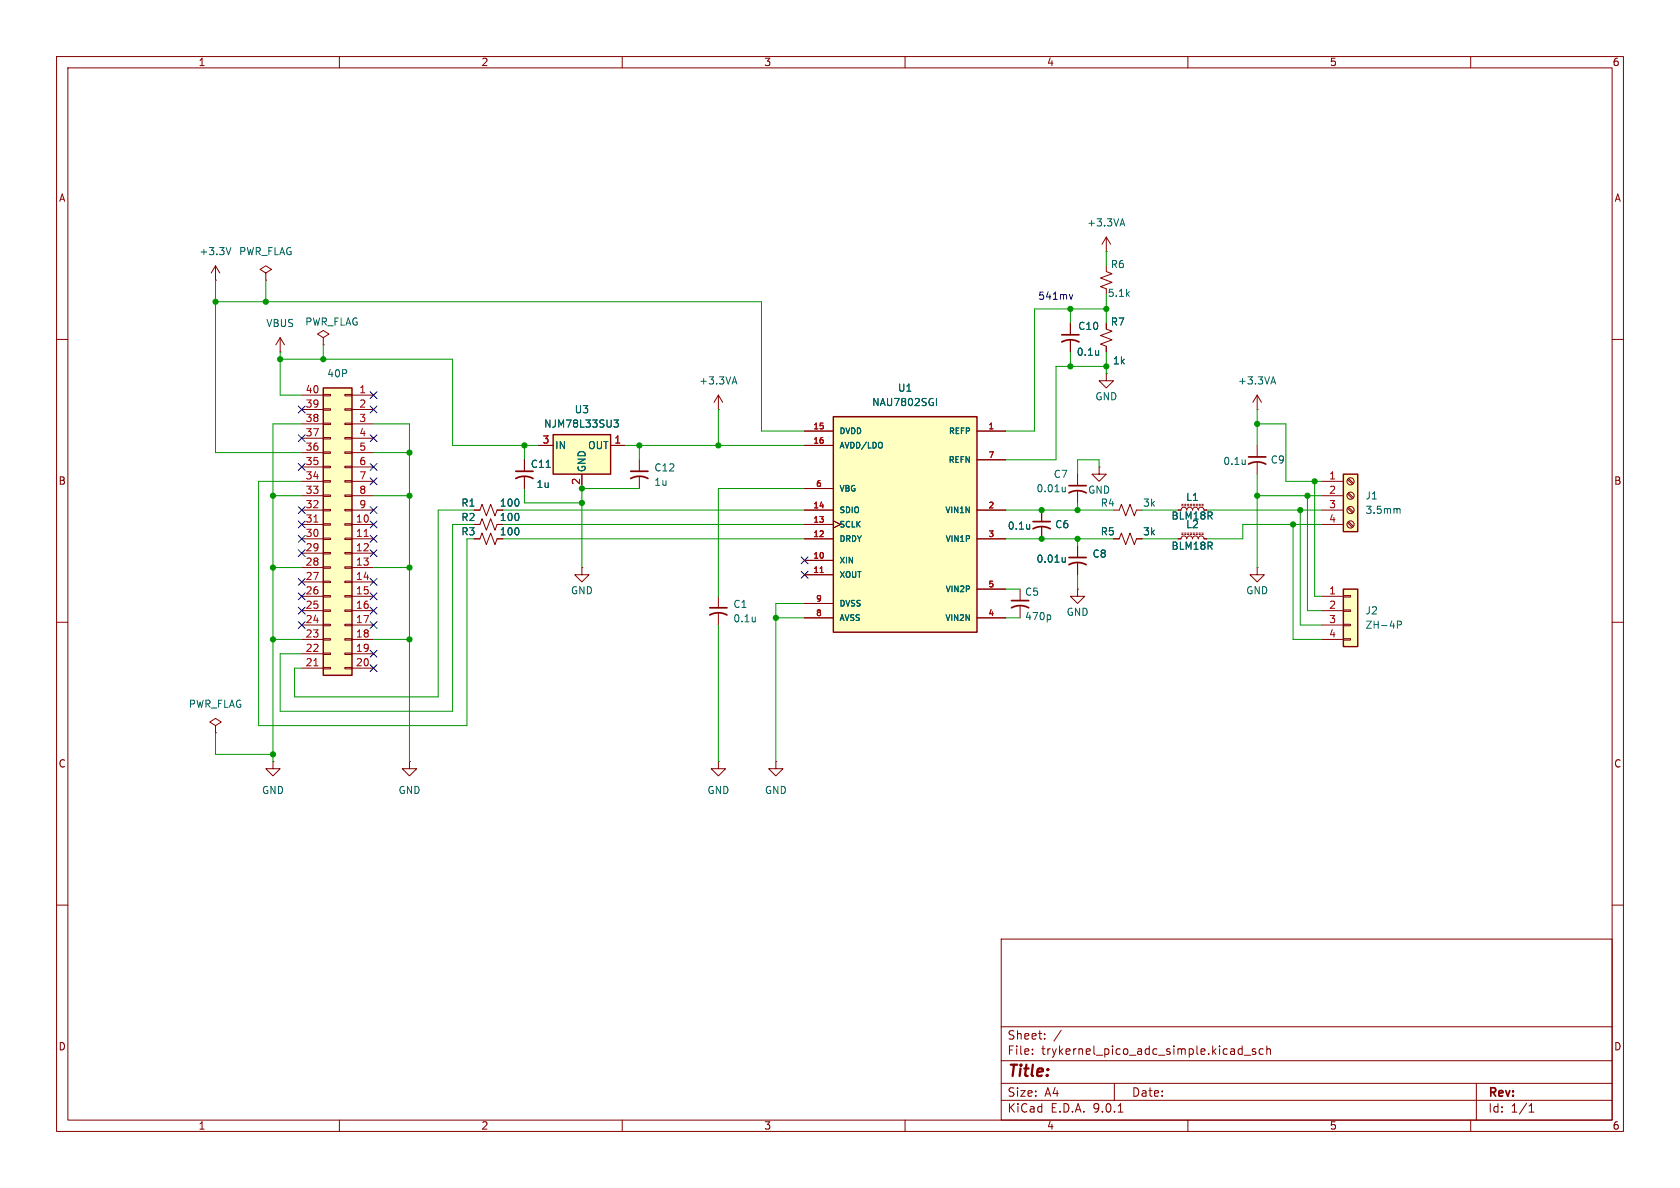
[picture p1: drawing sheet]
<svg xmlns="http://www.w3.org/2000/svg" width="297mm" height="210mm" viewBox="0 0 297 210" stroke-linecap="round" stroke-linejoin="round" font-family="sans-serif">
<g fill="none" stroke="#840000" stroke-width=".18">
<path d="M10 10h277v190h-277zM12 12h273v186h-273zM60 10v2M110 10v2M160 10v2M210 10v2M260 10v2M10 60h2M285 60h2M10 110h2M285 110h2M48.3 134.6v1.3h1.2l-1.2 1.3-1.3-1.3h1.3"/>
<path d="M48.3 134.6h.1M10 160h2M177 166h108v32h-108zM285 160h2M60 198v2M110 198v2M160 198v2M177 194.5h108M177 191.5h108M177 187.5h108M177 181.5h108M182.5 186.3v.1"/>
<path d="M182.5 185.5v.1M184.7 183.6v.1M184.7 182.8v.1M187.6 182.1l-1.3 2M197 191.5v3M197.7 196.6h.8M210 198v2M219.2 185.4l.4 .1M219.6 184.9v1.5M219.6 186.3l-.4 .1M220 186.5h1.1M222 185.5l-.4-.1-.2 .2 .1 .2 .5 .2v.3h-.6"/>
<path d="M223.3 185.5l-.4-.1-.3 .3v.4l.1 .2h.6M224 185.5l.2-.1 .3 .1 .1 .9M224 184.9v1.5M260 198v2M261 191.5v6.5M270.3 196.6h.9M270.3 195.5l.4-.4v1.5"/>
</g>
<path d="M97.8 76.8h10.1v7h-10.1z" fill="#ffffc2"/>
<path d="M97.8 76.8h10.1v7h-10.1z" fill="none" stroke="#840000" stroke-width=".25"/>
<path d="M95.2 78.7h2.6M107.9 78.7h2.6M102.9 83.8v2.6M72.4 134.6v1.3h1.3l-1.3 1.3-1.3-1.3h1.3M72.4 134.6h.1M127 134.6v1.3h1.3l-1.3 1.3-1.3-1.3h1.3M127 134.6h.1" fill="none" stroke="#840000" stroke-width=".18"/>
<path d="M108.5 74.2h.8l-.4 .5 .4 .1v.6l-.2 .1-.5-.1" fill="none" stroke="#006464" stroke-width=".18"/>
<path d="M57.1 68.6h5.1v50.8h-5.1z" fill="#ffffc2"/>
<path d="M57.1 68.6h5.1v50.8h-5.1z" fill="none" stroke="#840000" stroke-width=".25"/>
<g fill="none" stroke="#840000" stroke-width=".18">
<path d="M38.1 49.5h.1M38.1 47l-.8 1.3M38.1 47l.8 1.3M38.1 47v2.5M47 48.3l1-.7-1-.6-1 .6 1 .7v1.2M47 49.5h.1M195.6 44.5h.1M195.6 47v1l1 .4-2 .7 2 .8-2 .8 1 .4M195.6 41.9l-.8 1.3M195.6 41.9l.7 1.3M195.6 41.9v2.6M53.3 69.9h3.8"/>
<path d="M53.3 72.4h3.8M53.3 74.9h3.8M53.3 77.5h3.8M57.1 69.7h1.3v.3h-1.3zM57.1 72.3h1.3v.2h-1.3zM57.1 74.8h1.3v.3h-1.3zM57.1 77.3h1.3v.3h-1.3zM57.1 79.9h1.3v.2h-1.3zM61 69.7h1.2v.3h-1.2zM61 72.3h1.2v.2h-1.2zM61 74.8h1.2v.3h-1.2zM61 77.3h1.2v.3h-1.2z"/>
<path d="M61 79.9h1.2v.2h-1.2zM62.2 69.9h3.8M62.2 72.4h3.8M62.2 74.9h3.8M62.2 77.5h3.8M127 72.4h.1M127 69.9l-.8 1.2M127 69.9l.8 1.2M127 69.9v2.5M195.6 66v1.3h1.2l-1.2 1.3-1.3-1.3h1.3M195.6 66h.1M222.2 72.4h.1"/>
<path d="M222.2 69.9v2.5M222.2 78.7v2.1M222.2 69.9l-.7 1.2M222.2 69.9l.8 1.2M53.3 80h3.8M53.3 82.6h3.8M53.3 85.1h3.8M53.3 87.6h3.8M53.3 90.2h3.8M53.3 92.7h3.8M53.3 95.3h3.8M53.3 97.8h3.8"/>
<path d="M57.1 82.4h1.3v.3h-1.3zM57.1 85h1.3v.2h-1.3zM57.1 87.5h1.3v.3h-1.3zM57.1 90h1.3v.3h-1.3zM57.1 92.6h1.3v.2h-1.3zM57.1 95.1h1.3v.3h-1.3zM57.1 97.7h1.3v.2h-1.3zM61 82.4h1.2v.3h-1.2zM61 85h1.2v.2h-1.2zM61 87.5h1.2v.3h-1.2zM61 90h1.2v.3h-1.2zM61 92.6h1.2v.2h-1.2z"/>
<path d="M61 95.1h1.2v.3h-1.2zM61 97.7h1.2v.2h-1.2zM62.2 80h3.8M62.2 82.6h3.8M62.2 85.1h3.8M62.2 87.6h3.8M62.2 90.2h3.8M62.2 92.7h3.8M62.2 95.3h3.8M62.2 97.8h3.8M83.8 92.7h1l.4-1 .8 2 .7-2 .8 2 .4-1M83.8 90.2h1l.4-1 .8 2 .7-2 .8 2 .4-1"/>
<path d="M92.7 81.3v2M92.7 84.3v2.1M184.1 90.2v2M184.1 93.2v2.1M190.5 96.5v2.1M190.5 99.6v2M222.2 81.8v2M53.3 100.3h3.8M53.3 102.9h3.8M53.3 105.4h3.8M53.3 108h3.8M53.3 110.5h3.8"/>
<path d="M53.3 113h3.8M53.3 115.6h3.8M53.3 118.1h3.8M57.1 100.2h1.3v.3h-1.3zM57.1 102.7h1.3v.3h-1.3zM57.1 105.3h1.3v.2h-1.3zM57.1 107.8h1.3v.3h-1.3zM57.1 110.4h1.3v.2h-1.3zM57.1 112.9h1.3v.3h-1.3zM57.1 115.4h1.3v.3h-1.3zM57.1 118h1.3v.2h-1.3zM61 100.2h1.2v.3h-1.2z"/>
<path d="M61 102.7h1.2v.3h-1.2zM61 105.3h1.2v.2h-1.2zM61 107.8h1.2v.3h-1.2zM61 110.4h1.2v.2h-1.2zM61 112.9h1.2v.3h-1.2zM61 115.4h1.2v.3h-1.2zM61 118h1.2v.2h-1.2zM62.2 100.3h3.8M62.2 102.9h3.8M62.2 105.4h3.8M62.2 108h3.8M62.2 110.5h3.8"/>
<path d="M62.2 113h3.8M62.2 115.6h3.8M62.2 118.1h3.8M190.5 104.1v1.3h1.3l-1.3 1.3-1.3-1.3h1.3M190.5 104.1h.1M222.2 100.3v1.3h1.3l-1.3 1.3-1.2-1.3h1.2M222.2 100.3h.1M137.2 134.6v1.3h1.2l-1.2 1.3-1.3-1.3h1.3M137.2 134.6h.1"/>
</g>
<path d="M55.5 92.3h.7M64.4 94.8h.7M55.5 117.7h.7" fill="none" stroke="#a90000" stroke-width=".18"/>
<g fill="none" stroke="#006464" stroke-width=".18">
<path d="M198.1 39.6h.6M198.4 38.7l.4 1.2M40.8 43.8l-.4 1.2M129.5 67.5h.6M129.8 66.6l.5 1.3M224.8 67.5h.6M225.1 66.6l.4 1.3M96.6 82.6h.7M182 92.7v.8M182 93.4v.1M188.3 98.5v.9M188.3 99.3l-.3 .1"/>
<path d="M220.1 81.3v.8M220.1 82v.1"/>
</g>
<path d="M91.2 84.6a3.2 3.2 0 0 1 3 0M91.2 83.3h3M182.6 93.5a3.2 3.2 0 0 1 3.1 0M182.6 92.2h3.1M189 99.8a3.2 3.2 0 0 1 3 0M189 98.6h3M220.7 82a3.2 3.2 0 0 1 3.1 0M220.7 80.8h3.1" fill="none" stroke="#840000" stroke-width=".3"/>
<path d="M237.5 104.1h2.5v10.2h-2.5z" fill="#ffffc2"/>
<path d="M237.5 104.1h2.5v10.2h-2.5z" fill="none" stroke="#840000" stroke-width=".25"/>
<g fill="none" stroke="#840000" stroke-width=".18">
<path d="M113 81.3v2M113 84.3v2.1M196.8 95.3h1.1l.3-1.1 .8 2.1 .8-2.1 .7 2.1 .4-1h1M196.8 90.2h1.1l.3-1 .8 2 .8-2 .7 2 .4-1h1M102.9 100.3v1.3h1.2l-1.2 1.3-1.3-1.3h1.3M102.9 100.3h.1M233.7 105.4h3.8M233.7 108h3.8M233.7 110.5h3.8M233.7 113h3.8M237.5 105.3h1.3v.2h-1.3zM237.5 107.8h1.3v.3h-1.3z"/>
<path d="M237.5 110.4h1.3v.2h-1.3zM237.5 112.9h1.3v.3h-1.3z"/>
</g>
<path d="M247 110.5l.6-.1 .2-.2-.1-.3-.7-.1v1.3" fill="none" stroke="#006464" stroke-width=".18"/>
<path d="M111.5 84.6a3.2 3.2 0 0 1 3.1 0M111.5 83.3h3.1" fill="none" stroke="#840000" stroke-width=".3"/>
<path d="M237.5 83.8h2.5v10.2h-2.5z" fill="#ffffc2"/>
<path d="M237.5 83.8h2.5v10.2h-2.5z" fill="none" stroke="#840000" stroke-width=".25"/>
<g fill="none" stroke="#840000" stroke-width=".18">
<path d="M189.2 57.2v2M195.6 57.2v1l1 .3-2 .8 2 .8-2 .7 1 .4v1M189.2 60.2v2M83.8 95.3h1l.4-1.1 .8 2.1 .7-2.1 .8 2.1 .4-1M208.8 90.2l.1-.4 .4-.1 .4 .1 .1 .4 .1-.4 .3-.1 .4 .1 .2 .4 .2-.4 .5-.1 .2 .2 .1 .3 .2-.4 .4-.1 .3 .1 .2 .4M208.9 89.4h.3M208.9 89.2h.3M209.4 89.4h.3M209.9 89.4h.3M210.4 89.4h.3M210.9 89.4h.3M211.5 89.4h.2"/>
<path d="M212 89.4h.2M212 89.2h.2M212.5 89.4h.2M212.5 89.2h.2M233.7 85.1h3.8M233.7 87.6h3.8M233.7 90.2h3.8M233.7 92.7h3.8M238.2 84.8l.9 .8M238.2 87.3l.9 .8M238.2 89.8l.9 .9M238.2 92.4l.9 .8"/>
<path d="M238.4 84.6l.9 .8M238.4 87.1l.9 .9M238.4 89.7l.9 .8M238.4 92.2l.9 .8"/>
<circle cx="238.8" cy="87.6" r=".63"/>
<circle cx="238.8" cy="85.1" r=".63"/>
<circle cx="238.8" cy="92.7" r=".63"/>
<circle cx="238.8" cy="90.2" r=".63"/>
</g>
<path d="M194.2 62v.8M194.2 62.7h.1M247.2 89.9l.3 .2v.6" fill="none" stroke="#006464" stroke-width=".18"/>
<path d="M187.7 59.2h3.1M187.7 60.5a3.2 3.2 0 0 1 3.1 0" fill="none" stroke="#840000" stroke-width=".3"/>
<path d="M147.3 73.7h25.4v38.1h-25.4z" fill="#ffffc2"/>
<path d="M147.3 73.7h25.4v38.1h-25.4z" fill="none" stroke="#840000" stroke-width=".25"/>
<g fill="none" stroke="#840000" stroke-width=".18">
<path d="M49.5 59.7l-.7 1.3M49.5 59.7l.8 1.3M49.5 59.7v2.5M57.1 59.7l1.1-.6-1.1-.7-1 .7 1 .6v1.3M189.2 57.2v2M195.6 57.2v1M49.5 62.2h.1M57.1 61h.1M95.2 78.7h2.6M107.9 78.7h2.6M142.2 76.2h5.1M142.2 78.7h5.1"/>
<path d="M172.7 76.2h5.1M189.2 60.2v2M195.6 61.2v1M83.8 90.2h1M83.8 95.3h1M83.8 92.7h1M92.7 81.3v2M92.7 84.3v2.1M102.9 83.8v2.6M142.2 90.2h5.1M142.2 95.3h5.1M142.2 86.4h5.1"/>
<path d="M142.2 92.7h5.1M142.2 99.1h5.1M147.3 92.1l1.3 .6-1.3 .6M172.7 81.3h5.1M172.7 90.2h5.1M172.7 95.3h5.1M184.1 90.2v2M184.1 93.2v2.1M190.5 83.8v2.1M190.5 86.9v2M190.5 96.5v2.1M190.5 99.6v2"/>
<path d="M194.3 82.6v1.2h1.3l-1.3 1.3-1.3-1.3h1.3M194.3 82.6h.1M196.8 95.3h1.1M200.9 95.3h1M208.3 95.3h.5l.1-.4 .4-.2 .4 .2 .1 .4 .2-.4 .3-.2 .4 .2 .1 .4 .2-.4 .3-.2 .4 .2 .1 .4 .2-.4 .3-.2 .4 .2 .2 .4h.5M208.9 94.5h.3M208.9 94.2h.3M209.4 94.5h.3M209.4 94.2h.3M209.9 94.5h.3M209.9 94.2h.3M210.4 94.5h.3"/>
<path d="M210.4 94.2h.3M210.9 94.5h.3M210.9 94.2h.3M211.5 94.5h.2M211.5 94.2h.2M212 94.5h.2M212 94.2h.2M212.5 94.5h.2M212.5 94.2h.2M127 105.4v2M127 108.5v2M142.2 109.2h5.1"/>
<path d="M142.2 101.6h5.1M142.2 106.7h5.1M172.7 104.1h5.1M172.7 109.2h5.1M180.3 104.1v2.1M180.3 107.2v2M38.1 128.3l1-.7-1-.6-1 .6 1 .7v1.2M38.1 129.5h.1"/>
</g>
<path d="M145 101.2h.6" fill="none" stroke="#a90000" stroke-width=".18"/>
<g fill="none" stroke="#006464" stroke-width=".18">
<path d="M108.5 74.2h.8l-.4 .5 .4 .1v.6l-.2 .1-.5-.1M165.6 70.4v1.3M194.2 62v.8M194.2 62.7h.1M96.6 82.6h.7M182 92.7v.8M182 93.4v.1M188.3 86.1v.8M188.3 98.5v.9M188.3 86.8l-.3 .1M188.3 99.3l-.3 .1M133.5 109.1v.8"/>
<path d="M133.5 109.8v.1M185.5 108.7l.2 .2v.4l-.2 .2"/>
</g>
<path d="M189 87.1a3.2 3.2 0 0 1 3 0M189 85.9h3M125.5 108.7a3.2 3.2 0 0 1 3 0M125.5 107.4h3M178.8 107.4a3.2 3.2 0 0 1 3.1 0M178.8 106.2h3.1" fill="none" stroke="#840000" stroke-width=".3"/>
<g fill="none" stroke="#009600" stroke-width=".18">
<path d="M38.1 49.5v30.5h15.2M38.1 53.3h96.5v22.9h7.6M47 49.5v3.8M189.2 54.6v2.6M195.6 44.5v2.5M195.6 52.1v5.1M195.6 54.6h-12.7v21.6h-5.1M49.5 62.2v7.7h3.8M49.5 63.5h30.5v15.2h15.2M53.3 74.9h-5v59.7M57.1 61v2.5M66 74.9h6.4v59.7"/>
<path d="M92.7 78.7v2.6M110.5 78.7h31.7M113 78.7v2.6M127 72.4v6.3M189.2 62.2v2.6M195.6 64.8h-8.9v16.5h-8.9M195.6 62.2v3.8M222.2 74.9h5.1v10.2h6.4M222.2 72.4v6.3M48.3 87.6h5M53.3 85.1h-7.6v43.2h36.8v-33M66 80h6.4"/>
<path d="M66 87.6h6.4M83.8 90.2h-6.3v33h-25.4v-5.1h1.2M83.8 92.7h-3.8v33h-30.5v-10.1h3.8M88.9 95.3h53.3M88.9 90.2h53.3M88.9 92.7h53.3M92.7 86.4v2.5h10.2M113 86.4h-10.1v13.9M142.2 86.4h-15.2v19M177.8 95.3h19M177.8 90.2h19M190.5 88.9v1.3"/>
<path d="M190.5 95.3v1.2M194.3 82.6v-1.3h-3.8v2.5M201.9 95.3h6.4M201.9 90.2h6.4M213.4 90.2h20.3M222.2 87.6h11.5M222.2 83.8v16.5M228.6 92.7v20.3h5.1M229.9 90.2v20.3h3.8M231.1 87.6v20.4h2.6M232.4 85.1v20.3h1.3M233.7 92.7h-14v2.6h-6.3"/>
<path d="M48.3 100.3h5M48.3 113h5M66 100.3h6.4M66 113h6.4M127 110.5v24.1M137.2 109.2h5M142.2 106.7h-5v27.9M177.8 104.1h2.5M177.8 109.2h2.5M190.5 101.6v2.5M38.1 129.5v3.9h10.2"/>
</g>
<g fill="none" stroke="#000084" stroke-width=".18">
<path d="M52.7 71.8l1.2 1.2M52.7 76.9l1.2 1.2M53.9 71.8l-1.2 1.2M53.9 76.9l-1.2 1.2M65.4 71.8l1.2 1.2M65.4 76.9l1.2 1.2M65.4 69.2l1.2 1.3M66.6 69.2l-1.2 1.3M66.6 71.8l-1.2 1.2M66.6 76.9l-1.2 1.2M52.7 94.6l1.2 1.3M52.7 81.9l1.2 1.3"/>
<path d="M52.7 89.6l1.2 1.2M52.7 97.2l1.2 1.2M52.7 92.1l1.2 1.2M53.9 81.9l-1.2 1.3M53.9 89.6l-1.2 1.2M53.9 97.2l-1.2 1.2M53.9 92.1l-1.2 1.2M53.9 94.6l-1.2 1.3M65.4 84.5l1.2 1.2M65.4 92.1l1.2 1.2M65.4 89.6l1.2 1.2M65.4 97.2l1.2 1.2"/>
<path d="M65.4 81.9l1.2 1.3M65.4 94.6l1.2 1.3M66.6 92.1l-1.2 1.2M66.6 89.6l-1.2 1.2M66.6 84.5l-1.2 1.2M66.6 97.2l-1.2 1.2M66.6 94.6l-1.2 1.3M66.6 81.9l-1.2 1.3M141.6 98.5l1.2 1.2M142.8 98.5l-1.2 1.2M52.7 102.3l1.2 1.2M52.7 104.8l1.2 1.2"/>
<path d="M52.7 109.9l1.2 1.2M52.7 107.3l1.2 1.3M53.9 104.8l-1.2 1.2M53.9 102.3l-1.2 1.2M53.9 109.9l-1.2 1.2M53.9 107.3l-1.2 1.3M65.4 104.8l1.2 1.2M65.4 107.3l1.2 1.3M65.4 115l1.2 1.2M65.4 117.5l1.2 1.2M65.4 102.3l1.2 1.2M65.4 109.9l1.2 1.2"/>
<path d="M66.6 104.8l-1.2 1.2M66.6 107.3l-1.2 1.3M66.6 102.3l-1.2 1.2M66.6 117.5l-1.2 1.2M66.6 109.9l-1.2 1.2M66.6 115l-1.2 1.2M141.6 101l1.2 1.2M142.8 101l-1.2 1.2"/>
</g>
<path d="M189.7 52.1l-.3 .8" fill="none" stroke="#0000c2" stroke-width=".18"/>
<g fill="#009600" stroke="#009600" stroke-width=".18">
<circle cx="189.2" cy="64.8" r=".46"/>
<circle cx="195.6" cy="54.6" r=".46"/>
<circle cx="189.2" cy="54.6" r=".46"/>
<circle cx="190.5" cy="90.2" r=".46"/>
<circle cx="184.1" cy="95.3" r=".46"/>
<circle cx="190.5" cy="95.3" r=".46"/>
<circle cx="195.6" cy="64.8" r=".46"/>
<circle cx="49.5" cy="63.5" r=".46"/>
<circle cx="57.1" cy="63.5" r=".46"/>
<circle cx="47" cy="53.3" r=".46"/>
<circle cx="38.1" cy="53.3" r=".46"/>
<circle cx="72.4" cy="100.3" r=".46"/>
<circle cx="72.4" cy="113" r=".46"/>
<circle cx="48.3" cy="87.6" r=".46"/>
<circle cx="102.9" cy="88.9" r=".46"/>
<circle cx="113" cy="78.7" r=".46"/>
<circle cx="137.2" cy="109.2" r=".46"/>
<circle cx="127" cy="78.7" r=".46"/>
<circle cx="184.1" cy="90.2" r=".46"/>
<circle cx="48.3" cy="113" r=".46"/>
<circle cx="48.3" cy="100.3" r=".46"/>
<circle cx="48.3" cy="133.4" r=".46"/>
<circle cx="231.1" cy="87.6" r=".46"/>
<circle cx="232.4" cy="85.1" r=".46"/>
<circle cx="222.2" cy="87.6" r=".46"/>
<circle cx="229.9" cy="90.2" r=".46"/>
<circle cx="228.6" cy="92.7" r=".46"/>
<circle cx="222.2" cy="74.9" r=".46"/>
<circle cx="72.4" cy="80" r=".46"/>
<circle cx="72.4" cy="87.6" r=".46"/>
<circle cx="92.7" cy="78.7" r=".46"/>
<circle cx="102.9" cy="86.4" r=".46"/>
</g>
<text font-size="2.8" fill="#840000" x="178" y="190.9">Title:</text>
<g font-size="2.1" fill="#840000">
<text x="178" y="184">Sheet:</text>
<text x="178" y="186.7">File:</text>
<text x="184.1" y="186.7">trykernel_pico_adc_simple.kicad_sch</text>
<text x="178" y="196.9">KiCad</text>
<text x="178" y="194.1">Size:</text>
<text x="184.7" y="194.1">A4</text>
<text x="185.7" y="196.9">E.D.A.</text>
<text x="193.3" y="196.9">9.0.1</text>
<text x="200" y="194.1">Date:</text>
<text x="263" y="194.3">Rev:</text>
<text x="263" y="196.9">Id:</text>
<text x="267.1" y="196.9">1/1</text>
</g>
<g font-size="1.8" fill="#840000">
<text x="35" y="11.9">1</text>
<text x="85" y="11.9">2</text>
<text x="135" y="11.9">3</text>
<text x="185" y="11.9">4</text>
<text x="235" y="11.9">5</text>
<text x="285" y="11.9">6</text>
<text x="10.3" y="35.9">A</text>
<text x="285.3" y="35.9">A</text>
<text x="10.3" y="85.9">B</text>
<text x="88.3" y="89.8">100</text>
<text x="285.3" y="85.9">B</text>
<text x="88.3" y="92.3">100</text>
<text x="88.3" y="94.8">100</text>
<text x="207" y="92">BLM18R</text>
<text x="10.3" y="135.9">C</text>
<text x="285.3" y="135.9">C</text>
<text x="10.3" y="185.9">D</text>
<text x="285.3" y="185.9">D</text>
<text x="35" y="199.9">1</text>
<text x="85" y="199.9">2</text>
<text x="135" y="199.9">3</text>
<text x="185" y="199.9">4</text>
<text x="235" y="199.9">5</text>
<text x="285" y="199.9">6</text>
</g>
<g font-size="1.8" fill="#006464">
<text x="192.1" y="40.2">+3.3VA</text>
<text x="35.2" y="45.3">+3.3V</text>
<text x="42.2" y="45.3">PWR_FLAG</text>
<text x="196.3" y="47.6">R6</text>
<text x="195.7" y="52.7">5.1k</text>
<text x="47" y="58">VBUS</text>
<text x="53.9" y="57.8">PWR_FLAG</text>
<text x="190.5" y="58.5">C10</text>
<text x="196.3" y="57.8">R7</text>
<text x="190.3" y="63.1">0.1u</text>
<text x="196.6" y="64.6">1k</text>
<text x="57.7" y="66.9">40P</text>
<text x="123.5" y="68.2">+3.3VA</text>
<text x="154.1" y="72">NAU7802SGI</text>
<text x="158.6" y="69.4">U1</text>
<text x="193.5" y="71">GND</text>
<text x="218.8" y="68.2">+3.3VA</text>
<text x="96.1" y="75.8">NJM78L33SU3</text>
<text x="101.5" y="73.3">U3</text>
<text x="93.7" y="82.9">C11</text>
<text x="98" y="79.6">IN</text>
<text x="103.7" y="83.6" transform="rotate(-90 103.7 83.6)">GND</text>
<text x="103.9" y="79.6">OUT</text>
<text x="115.6" y="83.5">C12</text>
<text x="216.2" y="82.4">0.1u</text>
<text x="224.5" y="82.1">C9</text>
<text x="81.5" y="89.8">R1</text>
<text x="94.8" y="86.5">1u</text>
<text x="115.6" y="86.1">1u</text>
<text x="183.1" y="87.2">0.01u</text>
<text x="186.2" y="84.7">C7</text>
<text x="192.3" y="87.5">GND</text>
<text x="194.5" y="89.8">R4</text>
<text x="202" y="89.8">3k</text>
<text x="209.6" y="88.7">L1</text>
<text x="241.3" y="88.5">J1</text>
<text x="81.5" y="92.3">R2</text>
<text x="81.5" y="94.8">R3</text>
<text x="178.1" y="93.8">0.1u</text>
<text x="186.4" y="93.6">C6</text>
<text x="194.5" y="94.8">R5</text>
<text x="202" y="94.8">3k</text>
<text x="209.6" y="93.6">L2</text>
<text x="241.3" y="91">3.5mm</text>
<text x="183.1" y="99.7">0.01u</text>
<text x="193" y="98.8">C8</text>
<text x="207" y="97.4">BLM18R</text>
<text x="100.8" y="105.3">GND</text>
<text x="129.5" y="107.7">C1</text>
<text x="181.1" y="105.5">C5</text>
<text x="220.2" y="105.3">GND</text>
<text x="129.5" y="110.2">0.1u</text>
<text x="181.1" y="109.8">470p</text>
<text x="188.5" y="109.1">GND</text>
<text x="241.3" y="108.8">J2</text>
<text x="241.3" y="111.4">ZH-4P</text>
<text x="33.3" y="125.3">PWR_FLAG</text>
<text x="46.2" y="140.6">GND</text>
<text x="70.4" y="140.6">GND</text>
<text x="125" y="140.6">GND</text>
<text x="135.1" y="140.6">GND</text>
</g>
<text font-size="1.8" fill="#0000c2" x="183.4" y="53.2">541mv</text>
<g font-size="1.8" fill="#a90000">
<text x="53.9" y="69.6">40</text>
<text x="63.4" y="69.6">1</text>
<text x="53.9" y="72.1">39</text>
<text x="53.9" y="74.7">38</text>
<text x="53.9" y="77.2">37</text>
<text x="63.4" y="72.1">2</text>
<text x="63.4" y="74.7">3</text>
<text x="63.4" y="77.2">4</text>
<text x="53.9" y="79.8">36</text>
<text x="53.9" y="82.3">35</text>
<text x="63.4" y="79.8">5</text>
<text x="63.4" y="82.3">6</text>
<text x="95.8" y="78.5">3</text>
<text x="108.5" y="78.5">1</text>
<text x="53.9" y="84.8">34</text>
<text x="53.9" y="87.4">33</text>
<text x="53.9" y="89.9">32</text>
<text x="63.4" y="84.8">7</text>
<text x="63.4" y="87.4">8</text>
<text x="63.4" y="89.9">9</text>
<text x="102.6" y="85.8" transform="rotate(-90 102.6 85.8)">2</text>
<text x="234.9" y="84.8">1</text>
<text x="234.9" y="87.4">2</text>
<text x="234.9" y="89.9">3</text>
<text x="53.9" y="92.5">31</text>
<text x="53.9" y="95">30</text>
<text x="62.8" y="92.5">10</text>
<text x="62.8" y="95">11</text>
<text x="234.9" y="92.5">4</text>
<text x="53.9" y="97.5">29</text>
<text x="53.9" y="100.1">28</text>
<text x="62.8" y="97.5">12</text>
<text x="62.8" y="100.1">13</text>
<text x="53.9" y="102.6">27</text>
<text x="53.9" y="105.2">26</text>
<text x="53.9" y="107.7">25</text>
<text x="62.8" y="102.6">14</text>
<text x="62.8" y="105.2">15</text>
<text x="62.8" y="107.7">16</text>
<text x="234.9" y="105.2">1</text>
<text x="234.9" y="107.7">2</text>
<text x="53.9" y="110.2">24</text>
<text x="53.9" y="112.8">23</text>
<text x="62.8" y="110.2">17</text>
<text x="62.8" y="112.8">18</text>
<text x="234.9" y="110.2">3</text>
<text x="234.9" y="112.8">4</text>
<text x="53.9" y="115.3">22</text>
<text x="53.9" y="117.9">21</text>
<text x="62.8" y="115.3">19</text>
<text x="62.8" y="117.9">20</text>
</g>
<g font-size="1.4" fill="#a90000">
<text x="143.7" y="75.9">15</text>
<text x="174.6" y="75.9">1</text>
<text x="143.7" y="78.5">16</text>
<text x="174.6" y="81">7</text>
<text x="143.7" y="89.9">14</text>
<text x="144.2" y="86.1">6</text>
<text x="174.6" y="89.9">2</text>
<text x="143.7" y="92.5">13</text>
<text x="143.7" y="95">12</text>
<text x="174.6" y="95">3</text>
<text x="143.7" y="98.8">10</text>
<text x="143.7" y="101.3">11</text>
<text x="144.2" y="106.4">9</text>
<text x="174.6" y="103.9">5</text>
<text x="144.2" y="109">8</text>
<text x="174.6" y="109">4</text>
</g>
<g font-size="1.4" fill="#006464">
<text x="148.3" y="76.9">DVDD</text>
<text x="167.6" y="76.9">REFP</text>
<text x="148.3" y="79.5">AVDD/LDO</text>
<text x="167.6" y="82">REFN</text>
<text x="148.3" y="87.1">VBG</text>
<text x="148.3" y="90.9">SDIO</text>
<text x="148.3" y="93.4">SCLK</text>
<text x="148.3" y="96">DRDY</text>
<text x="167" y="90.9">VIN1N</text>
<text x="167" y="96">VIN1P</text>
<text x="148.3" y="99.8">XIN</text>
<text x="148.3" y="102.3">XOUT</text>
<text x="148.3" y="107.4">DVSS</text>
<text x="167" y="104.9">VIN2P</text>
<text x="148.3" y="110">AVSS</text>
<text x="167" y="110">VIN2N</text>
</g>
</svg>
